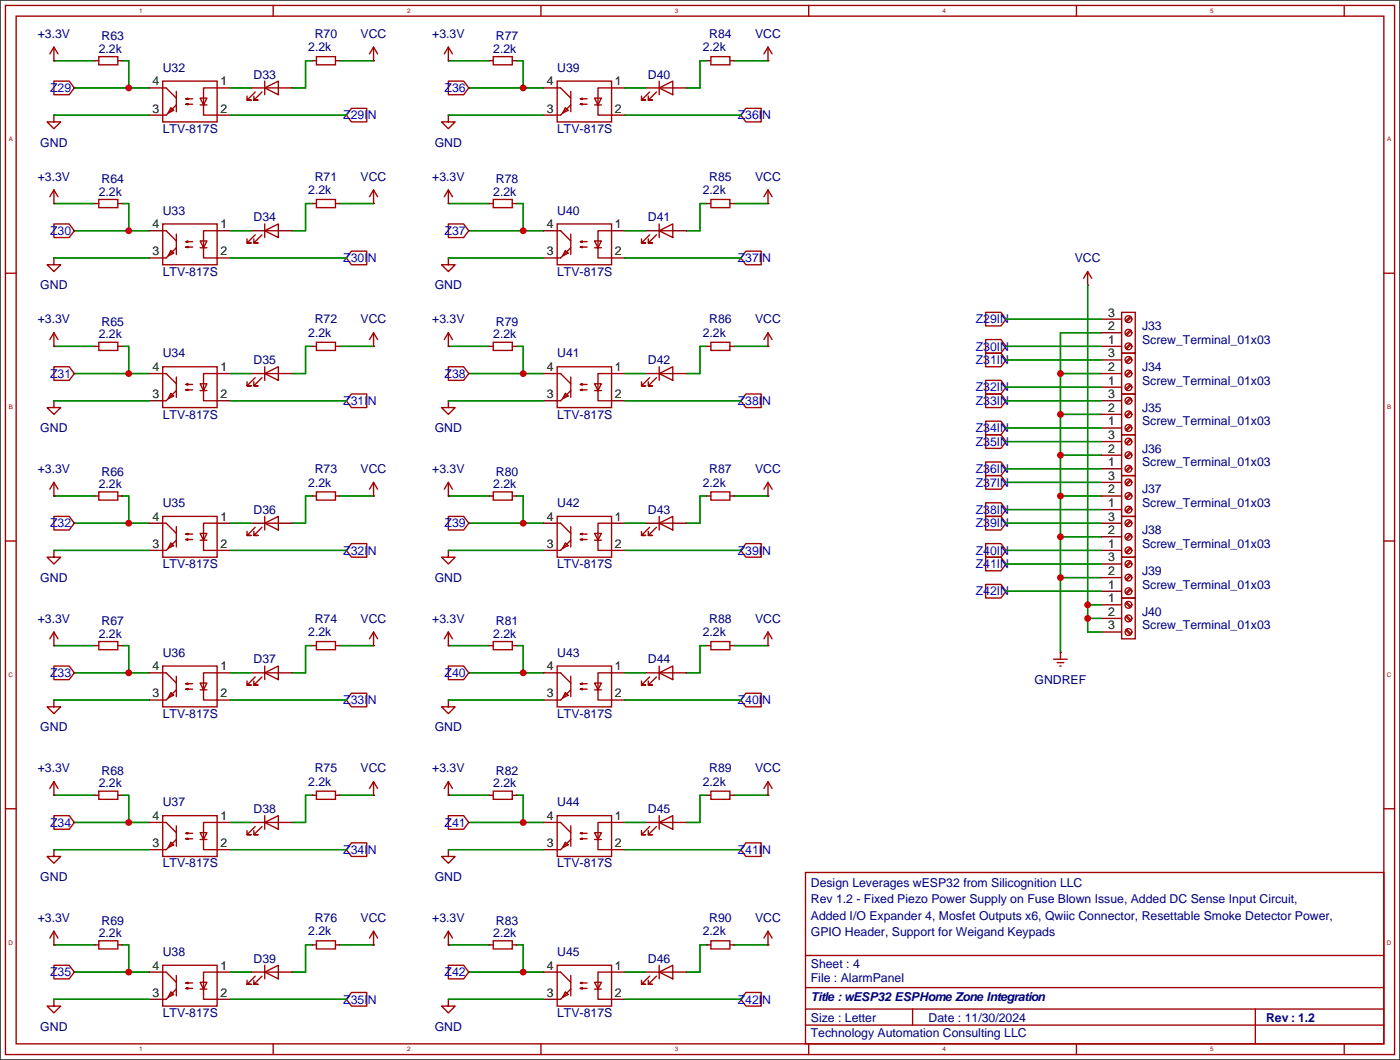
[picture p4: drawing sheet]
<svg xmlns="http://www.w3.org/2000/svg" width="261mm" height="198mm" viewBox="0 0 261 198" stroke-linecap="round" stroke-linejoin="round" font-family="sans-serif">
<path d="M0 0h261.4v197.9h-261.4z" fill="#fff" stroke="#000" stroke-width=".25"/>
<g fill="none" stroke="#a10000" stroke-width=".25">
<path d="M1 1h259.4v195.9h-259.4zM3 3h255.4v191.9h-255.4zM10.1 15.1h2.8l1 1.3-1 1.3h-2.8zM10.1 8.8v2.5M10.1 8.8l-.8 1.3M10.1 8.8l.7 1.3M18.4 10.6h3.6v1.5h-3.6zM30.4 15.1h10.1v7.7h-10.1zM30.4 16.4h.6l1.9 1.9M32.9 19.6l-1.9 1.9h-.6M32.9 17.1v3.8M34.7 19.5l.4-.2v.3l-.4-.1h1.3"/>
<path d="M34.7 18.4l.4-.1v.3l-.4-.2h1.3M37.4 18.3h1.2l-.6 1.3zM37.4 19.6h1.2M38 19.6v1.9h2.5M40.5 16.4h-2.5v3.3M47.7 17.2l-1.6 1.5h.8h-.8v-.8M48.9 17.2l-1.5 1.5h.8h-.8v-.8M49.4 16.4l2.6-1.3v2.6zM49.4 15.1v2.6M49.4 16.4h2.6M51 1v2M59.1 10.6h3.5v1.5h-3.5z"/>
<path d="M69.8 8.8v2.5M69.8 8.8l-.8 1.3M69.8 8.8l.7 1.3M83.7 15.1h2.9l.9 1.3-.9 1.3h-2.9zM83.7 8.8l-.7 1.3M83.7 8.8v2.5M83.7 8.8l.8 1.3M92.1 10.6h3.6v1.5h-3.6zM101 1v2M104 15.1h10.2v7.7h-10.2zM104 16.4h.7l1.9 1.9M106.6 19.6l-1.9 1.9h-.7"/>
<path d="M106.6 17.1v3.8M108.4 19.5l.3-.2v.3l-.3-.1h1.2M108.4 18.4l.3-.1v.3l-.3-.2h1.2M111 18.3h1.3l-.6 1.3zM111 19.6h1.3M111.7 19.6v1.9h2.5M114.2 16.4h-2.5v3.3M121.3 17.2l-1.5 1.5h.8h-.8v-.8M122.6 17.2l-1.5 1.5h.7h-.7v-.8M123.1 16.4l2.5-1.3v2.6zM123.1 16.4h2.5M123.1 15.1v2.6"/>
<path d="M132.7 10.6h3.6v1.5h-3.6zM143.4 8.8v2.5M143.4 8.8l-.7 1.3M143.4 8.8l.8 1.3M151 1v2M201 1v2M251 1v2M10.1 21.5v1.3h1.2l-1.2 1.2-1.3-1.2h1.3M10.1 35.5v2.5M10.1 35.5l-.8 1.2M10.1 35.5l.7 1.2M18.4 37.2h3.6v1.6h-3.6z"/>
<path d="M31.9 20.1l.5 .5-1 .5zM59.1 37.2h3.5v1.6h-3.5zM65.6 20.2h2.9v2.6h-2.9l-.9-1.3zM69.8 35.5v2.5M69.8 35.5l-.8 1.2M69.8 35.5l.7 1.2M83.7 21.5v1.3h1.3l-1.3 1.2-1.2-1.2h1.2M83.7 35.5v2.5M83.7 35.5l-.7 1.2M83.7 35.5l.8 1.2M92.1 37.2h3.6v1.6h-3.6zM105.6 20.1l.5 .5-1 .5z"/>
<path d="M132.7 37.2h3.6v1.6h-3.6zM139.3 20.2h2.8v2.6h-2.8l-1-1.3zM143.4 35.5v2.5M143.4 35.5l-.7 1.2M143.4 35.5l.8 1.2M1 51h2M10.1 41.8h2.8l1 1.3-1 1.3h-2.8zM10.1 48.2v1.2h1.2l-1.2 1.3-1.3-1.3h1.3M30.4 41.8h10.1v7.6h-10.1zM30.4 43.1h.6l1.9 1.9M31.9 46.8l.5 .5-1 .5zM32.9 43.7v3.8"/>
<path d="M32.9 46.3l-1.9 1.9h-.6M34.7 46.1l.4-.1v.3l-.4-.2h1.3M34.7 45.1l.4-.1v.2l-.4-.1h1.3M37.4 45h1.2l-.6 1.3zM37.4 46.3h1.2M38 46.3v1.9h2.5M40.5 43.1h-2.5v3.3M47.7 43.8l-1.6 1.6h.8h-.8v-.8M48.9 43.8l-1.5 1.6h.8h-.8v-.8M49.4 43.1l2.6-1.3v2.6zM49.4 41.8v2.6M49.4 43.1h2.6"/>
<path d="M65.6 46.9h2.9v2.5h-2.9l-.9-1.2zM83.7 41.8h2.9l.9 1.3-.9 1.3h-2.9zM83.7 48.2v1.2h1.3l-1.3 1.3-1.2-1.3h1.2M104 41.8h10.2v7.6h-10.2zM104 43.1h.7l1.9 1.9M105.6 46.8l.5 .5-1 .5zM106.6 46.3l-1.9 1.9h-.7M106.6 43.7v3.8M108.4 46.1l.3-.1v.3l-.3-.2h1.2M108.4 45.1l.3-.1v.2l-.3-.1h1.2M111 45h1.3l-.6 1.3zM111 46.3h1.3"/>
<path d="M111.7 46.3v1.9h2.5M114.2 43.1h-2.5v3.3M121.3 43.8l-1.5 1.6h.8h-.8v-.8M122.6 43.8l-1.5 1.6h.7h-.7v-.8M123.1 43.1l2.5-1.3v2.6zM123.1 43.1h2.5M123.1 41.8v2.6M139.3 46.9h2.8v2.5h-2.8l-1-1.2zM184.1 58.3h2.8l1 1.3-1 1.3h-2.8zM203.1 50.7l-.8 1.3M203.1 50.7v2.5M203.1 50.7l.8 1.3"/>
<path d="M209.5 58.3h2.5v7.6h-2.5zM211.1 59.1l-.9 .8M211.2 59.3l-.8 .8M258.4 51h2M10.1 68.5h2.8l1 1.3-1 1.2h-2.8zM10.1 74.8v1.3h1.2l-1.2 1.3-1.3-1.3h1.3M10.1 62.1l-.8 1.3M10.1 62.1v2.6M10.1 62.1l.7 1.3M18.4 63.9h3.6v1.5h-3.6zM30.4 68.5h10.1v7.6h-10.1zM30.4 69.8h.6l1.9 1.9"/>
<path d="M31.9 73.4l.5 .5-1 .6zM32.9 70.4v3.8M32.9 72.9l-1.9 1.9h-.6M34.7 72.8l.4-.1v.2l-.4-.1h1.3M34.7 71.8l.4-.1v.2l-.4-.1h1.3M37.4 71.7h1.2l-.6 1.2zM37.4 72.9h1.2M38 72.9v1.9h2.5M40.5 69.8h-2.5v3.3M47.7 70.5l-1.6 1.5h.8h-.8v-.7M48.9 70.5l-1.5 1.5h.8h-.8v-.7M49.4 69.8l2.6-1.3v2.5z"/>
<path d="M49.4 68.5v2.5M49.4 69.8h2.6M59.1 63.9h3.5v1.5h-3.5zM65.6 73.6h2.9v2.5h-2.9l-.9-1.3zM69.8 62.1v2.6M69.8 62.1l-.8 1.3M69.8 62.1l.7 1.3M83.7 68.5h2.9l.9 1.3-.9 1.2h-2.9zM83.7 74.8v1.3h1.3l-1.3 1.3-1.2-1.3h1.2M83.7 62.1v2.6M83.7 62.1l-.7 1.3M83.7 62.1l.8 1.3"/>
<path d="M92.1 63.9h3.6v1.5h-3.6zM104 68.5h10.2v7.6h-10.2zM104 69.8h.7l1.9 1.9M105.6 73.4l.5 .5-1 .6zM106.6 72.9l-1.9 1.9h-.7M106.6 70.4v3.8M108.4 72.8l.3-.1v.2l-.3-.1h1.2M108.4 71.8l.3-.1v.2l-.3-.1h1.2M111 71.7h1.3l-.6 1.2zM111 72.9h1.3M111.7 72.9v1.9h2.5M114.2 69.8h-2.5v3.3"/>
<path d="M121.3 70.5l-1.5 1.5h.8h-.8v-.7M122.6 70.5l-1.5 1.5h.7h-.7v-.7M123.1 69.8l2.5-1.3v2.5zM123.1 69.8h2.5M123.1 68.5v2.5M132.7 63.9h3.6v1.5h-3.6zM139.3 73.6h2.8v2.5h-2.8l-1-1.3zM143.4 62.1v2.6M143.4 62.1l-.7 1.3M143.4 62.1l.8 1.3M184.1 73.6h2.8l1 1.2-1 1.3h-2.8zM184.1 65.9h2.8l1 1.3-1 1.3h-2.8z"/>
<path d="M184.1 78.6h2.8l1 1.3-1 1.3h-2.8zM184.1 71h2.8l1 1.3-1 1.3h-2.8zM184.1 63.4h2.8l1 1.3-1 1.2h-2.8zM209.5 65.9h2.5v7.7h-2.5zM209.5 73.6h2.5v7.6h-2.5zM211.1 61.6l-.9 .9M211.1 64.2l-.9 .8M211.1 66.7l-.9 .8M211.1 69.2l-.9 .9M211.1 71.8l-.9 .8M211.1 74.3l-.9 .9M211.1 76.9l-.9 .8"/>
<path d="M211.1 79.4l-.9 .8M211.2 61.8l-.8 .8M211.2 64.3l-.8 .9M211.2 66.9l-.8 .8M211.2 69.4l-.8 .9M211.2 72l-.8 .8M211.2 74.5l-.8 .8M211.2 77l-.8 .9M211.2 79.6l-.8 .8M10.1 96.4h2.8l1 1.3-1 1.3h-2.8zM10.1 90.1v2.5M10.1 90.1l-.8 1.2"/>
<path d="M10.1 90.1l.7 1.2M18.4 91.9h3.6v1.5h-3.6zM30.4 96.4h10.1v7.6h-10.1zM30.4 97.7h.6l1.9 1.9M32.9 98.3v3.8M34.7 99.7l.4-.1v.3l-.4-.2h1.3M37.4 99.6h1.2l-.6 1.3zM40.5 97.7h-2.5v3.3M47.7 98.5l-1.6 1.5h.8h-.8v-.8M48.9 98.5l-1.5 1.5h.8h-.8v-.8M49.4 97.7l2.6-1.3v2.6zM49.4 96.4v2.6"/>
<path d="M49.4 97.7h2.6M59.1 91.9h3.5v1.5h-3.5zM69.8 90.1v2.5M69.8 90.1l-.8 1.2M69.8 90.1l.7 1.2M83.7 96.4h2.9l.9 1.3-.9 1.3h-2.9zM83.7 90.1v2.5M83.7 90.1l-.7 1.2M83.7 90.1l.8 1.2M92.1 91.9h3.6v1.5h-3.6zM104 96.4h10.2v7.6h-10.2zM104 97.7h.7l1.9 1.9"/>
<path d="M106.6 98.3v3.8M108.4 99.7l.3-.1v.3l-.3-.2h1.2M111 99.6h1.3l-.6 1.3zM114.2 97.7h-2.5v3.3M121.3 98.5l-1.5 1.5h.8h-.8v-.8M122.6 98.5l-1.5 1.5h.7h-.7v-.8M123.1 97.7l2.5-1.3v2.6zM123.1 97.7h2.5M123.1 96.4v2.6M132.7 91.9h3.6v1.5h-3.6zM143.4 90.1v2.5M143.4 90.1l-.7 1.2"/>
<path d="M143.4 90.1l.8 1.2M184.1 86.3h2.8l1 1.2-1 1.3h-2.8zM184.1 88.8h2.8l1 1.3-1 1.2h-2.8zM184.1 93.9h2.8l1 1.3-1 1.2h-2.8zM184.1 81.2h2.8l1 1.3-1 1.2h-2.8zM184.1 96.4h2.8l1 1.3-1 1.3h-2.8zM209.5 81.2h2.5v7.6h-2.5zM209.5 88.8h2.5v7.6h-2.5zM209.5 96.4h2.5v7.6h-2.5zM211.1 81.9l-.9 .9M211.1 84.5l-.9 .8M211.1 87l-.9 .9"/>
<path d="M211.1 89.6l-.9 .8M211.1 92.1l-.9 .8M211.1 94.6l-.9 .9M211.1 97.2l-.9 .8M211.1 99.7l-.9 .9M211.2 82.1l-.8 .9M211.2 84.7l-.8 .8M211.2 87.2l-.8 .8M211.2 89.7l-.8 .9M211.2 92.3l-.8 .8M211.2 94.8l-.8 .9M211.2 97.4l-.8 .8"/>
<path d="M211.2 99.9l-.8 .8M1 101h2M10.1 102.8v1.2h1.2l-1.2 1.3-1.3-1.3h1.3M10.1 118v2.6M10.1 118l-.8 1.3M10.1 118l.7 1.3M18.4 119.8h3.6v1.5h-3.6zM31.9 101.4l.5 .5-1 .5zM32.9 100.9l-1.9 1.9h-.6M34.7 100.7l.4-.1v.3l-.4-.2h1.3M37.4 100.9h1.2M38 100.9v1.9h2.5"/>
<path d="M59.1 119.8h3.5v1.5h-3.5zM65.6 101.5h2.9v2.5h-2.9l-.9-1.2zM69.8 118l-.8 1.3M69.8 118v2.6M69.8 118l.7 1.3M83.7 102.8v1.2h1.3l-1.3 1.3-1.2-1.3h1.2M83.7 118v2.6M83.7 118l-.7 1.3M83.7 118l.8 1.3M92.1 119.8h3.6v1.5h-3.6zM105.6 101.4l.5 .5-1 .5zM106.6 100.9l-1.9 1.9h-.7"/>
<path d="M108.4 100.7l.3-.1v.3l-.3-.2h1.2M111 100.9h1.3M111.7 100.9v1.9h2.5M132.7 119.8h3.6v1.5h-3.6zM139.3 101.5h2.8v2.5h-2.8l-1-1.2zM143.4 118v2.6M143.4 118l-.7 1.3M143.4 118l.8 1.3M184.1 101.5h2.8l1 1.3-1 1.2h-2.8zM184.1 104h2.8l1 1.3-1 1.3h-2.8zM184.1 109.1h2.8l1 1.3-1 1.3h-2.8zM209.5 104h2.5v7.7h-2.5z"/>
<path d="M209.5 111.7h2.5v7.6h-2.5zM210.2 117.7l.9 .8M210.2 115.1l.9 .9M210.2 112.6l.9 .8M210.4 117.5l.8 .8M210.4 115l.8 .8M210.4 112.4l.8 .9M211.1 102.3l-.9 .8M211.1 104.8l-.9 .8M211.1 107.3l-.9 .9M211.1 109.9l-.9 .8M211.2 102.4l-.8 .9"/>
<path d="M211.2 105l-.8 .8M211.2 107.5l-.8 .9M211.2 110.1l-.8 .8M258.4 101h2M10.1 124.4h2.8l1 1.2-1 1.3h-2.8zM10.1 130.7v1.3h1.2l-1.2 1.3-1.3-1.3h1.3M30.4 124.4h10.1v7.6h-10.1zM30.4 125.6h.6l1.9 1.9M31.9 129.3l.5 .5-1 .5zM32.9 126.3v3.8M32.9 128.8l-1.9 1.9h-.6M34.7 128.7l.4-.1v.2l-.4-.1h1.3"/>
<path d="M34.7 127.7l.4-.2v.3l-.4-.1h1.3M37.4 127.5h1.2l-.6 1.3zM37.4 128.8h1.2M38 128.8v1.9h2.5M40.5 125.6h-2.5v3.3M47.7 126.4l-1.6 1.5h.8h-.8v-.7M48.9 126.4l-1.5 1.5h.8h-.8v-.7M49.4 125.6l2.6-1.2v2.5zM49.4 124.4v2.5M49.4 125.6h2.6M65.6 129.4h2.9v2.6h-2.9l-.9-1.3zM83.7 124.4h2.9l.9 1.2-.9 1.3h-2.9z"/>
<path d="M83.7 130.7v1.3h1.3l-1.3 1.3-1.2-1.3h1.2M104 124.4h10.2v7.6h-10.2zM104 125.6h.7l1.9 1.9M105.6 129.3l.5 .5-1 .5zM106.6 128.8l-1.9 1.9h-.7M106.6 126.3v3.8M108.4 128.7l.3-.1v.2l-.3-.1h1.2M108.4 127.7l.3-.2v.3l-.3-.1h1.2M111 127.5h1.3l-.6 1.3zM111 128.8h1.3M111.7 128.8v1.9h2.5M114.2 125.6h-2.5v3.3"/>
<path d="M121.3 126.4l-1.5 1.5h.8h-.8v-.7M122.6 126.4l-1.5 1.5h.7h-.7v-.7M123.1 125.6l2.5-1.2v2.5zM123.1 125.6h2.5M123.1 124.4v2.5M139.3 129.4h2.8v2.6h-2.8l-1-1.3zM196.8 123.1h2.5M197.4 123.7h1.3M197.9 124.4h.3M198 121.8v1.3M1 151h2M10.1 152.3h2.8l1 1.3-1 1.2h-2.8z"/>
<path d="M10.1 158.7v1.2h1.2l-1.2 1.3-1.3-1.3h1.3M10.1 146v2.5M10.1 146l-.8 1.2M10.1 146l.7 1.2M18.4 147.7h3.6v1.6h-3.6zM30.4 152.3h10.1v7.6h-10.1zM30.4 153.6h.6l1.9 1.9M31.9 157.3l.5 .5-1 .5zM32.9 154.2v3.8M32.9 156.8l-1.9 1.9h-.6M34.7 156.6l.4-.1v.3l-.4-.2h1.3M34.7 155.6l.4-.1v.2l-.4-.1h1.3"/>
<path d="M37.4 155.5h1.2l-.6 1.3zM37.4 156.8h1.2M38 156.8v1.9h2.5M40.5 153.6h-2.5v3.3M47.7 154.3l-1.6 1.6h.8h-.8v-.8M48.9 154.3l-1.5 1.6h.8h-.8v-.8M49.4 153.6l2.6-1.3v2.5zM49.4 152.3v2.5M49.4 153.6h2.6M59.1 147.7h3.5v1.6h-3.5zM65.6 157.4h2.9v2.5h-2.9l-.9-1.2zM69.8 146v2.5"/>
<path d="M69.8 146l-.8 1.2M69.8 146l.7 1.2M83.7 152.3h2.9l.9 1.3-.9 1.2h-2.9zM83.7 158.7v1.2h1.3l-1.3 1.3-1.2-1.3h1.2M83.7 146v2.5M83.7 146l-.7 1.2M83.7 146l.8 1.2M92.1 147.7h3.6v1.6h-3.6zM104 152.3h10.2v7.6h-10.2zM104 153.6h.7l1.9 1.9M105.6 157.3l.5 .5-1 .5zM106.6 156.8l-1.9 1.9h-.7"/>
<path d="M106.6 154.2v3.8M108.4 156.6l.3-.1v.3l-.3-.2h1.2M108.4 155.6l.3-.1v.2l-.3-.1h1.2M111 155.5h1.3l-.6 1.3zM111 156.8h1.3M111.7 156.8v1.9h2.5M114.2 153.6h-2.5v3.3M121.3 154.3l-1.5 1.6h.8h-.8v-.8M122.6 154.3l-1.5 1.6h.7h-.7v-.8M123.1 153.6l2.5-1.3v2.5zM123.1 153.6h2.5M123.1 152.3v2.5"/>
<path d="M132.7 147.7h3.6v1.6h-3.6zM139.3 157.4h2.8v2.5h-2.8l-1-1.2zM143.4 146l-.7 1.2M143.4 146v2.5M143.4 146l.8 1.2M258.4 151h2M10.1 173.9v2.5M10.1 173.9l-.8 1.3M10.1 173.9l.7 1.3M18.4 175.7h3.6v1.5h-3.6zM59.1 175.7h3.5v1.5h-3.5zM69.8 173.9v2.5"/>
<path d="M69.8 173.9l-.8 1.3M69.8 173.9l.7 1.3M83.7 173.9v2.5M83.7 173.9l-.7 1.3M83.7 173.9l.8 1.3M92.1 175.7h3.6v1.5h-3.6zM132.7 175.7h3.6v1.5h-3.6zM143.4 173.9v2.5M143.4 173.9l-.7 1.3M143.4 173.9l.8 1.3M150.4 178.4h108M150.4 162.9h108v32h-108z"/>
<path d="M10.1 180.2h2.8l1 1.3-1 1.3h-2.8zM10.1 186.6v1.3h1.2l-1.2 1.2-1.3-1.2h1.3M30.4 180.2h10.1v7.7h-10.1zM30.4 181.5h.6l1.9 1.9M31.9 185.2l.5 .5-1 .5zM32.9 182.2v3.8M32.9 184.7l-1.9 1.9h-.6M34.7 184.6l.4-.2v.3l-.4-.1h1.3M34.7 183.5l.4-.1v.3l-.4-.2h1.3M37.4 183.4h1.2l-.6 1.3zM37.4 184.7h1.2M38 184.7v1.9h2.5"/>
<path d="M40.5 181.5h-2.5v3.3M47.7 182.3l-1.6 1.5h.8h-.8v-.8M48.9 182.3l-1.5 1.5h.8h-.8v-.8M49.4 181.5l2.6-1.3v2.6zM49.4 180.2v2.6M49.4 181.5h2.6M51 194.9v2M65.6 185.3h2.9v2.6h-2.9l-.9-1.3zM83.7 180.2h2.9l.9 1.3-.9 1.3h-2.9zM83.7 186.6v1.3h1.3l-1.3 1.2-1.2-1.2h1.2M101 194.9v2M104 180.2h10.2v7.7h-10.2z"/>
<path d="M104 181.5h.7l1.9 1.9M105.6 185.2l.5 .5-1 .5zM106.6 184.7l-1.9 1.9h-.7M106.6 182.2v3.8M108.4 184.6l.3-.2v.3l-.3-.1h1.2M108.4 183.5l.3-.1v.3l-.3-.2h1.2M111 183.4h1.3l-.6 1.3zM111 184.7h1.3M111.7 184.7v1.9h2.5M114.2 181.5h-2.5v3.3M121.3 182.3l-1.5 1.5h.8h-.8v-.8M122.6 182.3l-1.5 1.5h.7h-.7v-.8"/>
<path d="M123.1 181.5l2.5-1.3v2.6zM123.1 181.5h2.5M123.1 180.2v2.6M139.3 185.3h2.8v2.6h-2.8l-1-1.3zM150.4 191.4h108M150.4 188.4h108M150.4 184.4h108M151 194.9v2M170.4 188.4v3M201 194.9v2M234.4 188.4v6.5M251 194.9v2"/>
<circle cx="210.7" cy="59.6" r=".63"/>
<circle cx="210.7" cy="64.7" r=".63"/>
<circle cx="210.7" cy="77.4" r=".63"/>
<circle cx="210.7" cy="69.8" r=".63"/>
<circle cx="210.7" cy="62.1" r=".63"/>
<circle cx="210.7" cy="74.8" r=".63"/>
<circle cx="210.7" cy="72.3" r=".63"/>
<circle cx="210.7" cy="79.9" r=".63"/>
<circle cx="210.7" cy="67.2" r=".63"/>
<circle cx="210.7" cy="90.1" r=".63"/>
<circle cx="210.7" cy="82.5" r=".63"/>
<circle cx="210.7" cy="87.5" r=".63"/>
<circle cx="210.7" cy="95.2" r=".63"/>
<circle cx="210.7" cy="85" r=".63"/>
<circle cx="210.7" cy="97.7" r=".63"/>
<circle cx="210.7" cy="92.6" r=".63"/>
<circle cx="210.7" cy="102.8" r=".63"/>
<circle cx="210.7" cy="118" r=".63"/>
<circle cx="210.7" cy="100.2" r=".63"/>
<circle cx="210.7" cy="107.9" r=".63"/>
<circle cx="210.7" cy="115.5" r=".63"/>
<circle cx="210.7" cy="110.4" r=".63"/>
<circle cx="210.7" cy="112.9" r=".63"/>
<circle cx="210.7" cy="105.3" r=".63"/>
</g>
<g fill="none" stroke="#008700" stroke-width=".25">
<path d="M10.1 11.3h7.6M13.9 16.4h13.9M22.8 11.3h1.2v5.1M43.1 16.4h3.8M58.3 11.3h-1.2v5.1h-2.6M63.4 11.3h6.4M83.7 11.3h7.6M87.5 16.4h14M96.4 11.3h1.3v5.1M116.7 16.4h3.9M132 11.3h-1.3v5.1h-2.5M137.1 11.3h6.3"/>
<path d="M10.1 38h7.6M10.1 21.5h17.7M22.8 38h1.2v5.1M43.1 21.5h21.6M58.3 38h-1.2v5.1h-2.6M63.4 38h6.4M83.7 38h7.6M83.7 21.5h17.8M96.4 38h1.3v5.1M116.7 21.5h21.6M132 38h-1.3v5.1h-2.5M137.1 38h6.3"/>
<path d="M10.1 48.2h17.7M13.9 43.1h13.9M43.1 43.1h3.8M43.1 48.2h21.6M83.7 48.2h17.8M87.5 43.1h14M116.7 43.1h3.9M116.7 48.2h21.6M187.9 59.6h17.7M203.1 53.2v64.8h2.5M10.1 64.7h7.6M10.1 74.8h17.7"/>
<path d="M13.9 69.8h13.9M22.8 64.7h1.2v5.1M43.1 69.8h3.8M43.1 74.8h21.6M58.3 64.7h-1.2v5.1h-2.6M63.4 64.7h6.4M83.7 64.7h7.6M83.7 74.8h17.8M87.5 69.8h14M96.4 64.7h1.3v5.1M116.7 69.8h3.9M116.7 74.8h21.6"/>
<path d="M132 64.7h-1.3v5.1h-2.5M137.1 64.7h6.3M187.9 64.7h17.7M187.9 67.2h17.7M187.9 72.3h17.7M187.9 74.8h17.7M187.9 79.9h17.7M198 69.8h7.6M198 77.4h7.6M205.6 62.1h-7.6v59.7M10.1 92.6h7.6M13.9 97.7h13.9"/>
<path d="M22.8 92.6h1.2v5.1M43.1 97.7h3.8M58.3 92.6h-1.2v5.1h-2.6M63.4 92.6h6.4M83.7 92.6h7.6M87.5 97.7h14M96.4 92.6h1.3v5.1M116.7 97.7h3.9M132 92.6h-1.3v5.1h-2.5M137.1 92.6h6.3M187.9 97.7h17.7M187.9 82.5h17.7"/>
<path d="M187.9 87.5h17.7M187.9 90.1h17.7M187.9 95.2h17.7M198 85h7.6M198 92.6h7.6M10.1 102.8h17.7M43.1 102.8h21.6M83.7 102.8h17.8M116.7 102.8h21.6M187.9 102.8h17.7M187.9 105.3h17.7M187.9 110.4h17.7"/>
<path d="M198 100.2h7.6M198 107.9h7.6M203.1 115.5h2.5M203.1 112.9h2.5M10.1 120.6h7.6M10.1 130.7h17.7M13.9 125.6h13.9M22.8 120.6h1.2v5M43.1 125.6h3.8M43.1 130.7h21.6M58.3 120.6h-1.2v5h-2.6M63.4 120.6h6.4"/>
<path d="M83.7 120.6h7.6M83.7 130.7h17.8M87.5 125.6h14M96.4 120.6h1.3v5M116.7 125.6h3.9M116.7 130.7h21.6M132 120.6h-1.3v5h-2.5M137.1 120.6h6.3M10.1 148.5h7.6M10.1 158.7h17.7M13.9 153.6h13.9M22.8 148.5h1.2v5.1"/>
<path d="M43.1 153.6h3.8M43.1 158.7h21.6M58.3 148.5h-1.2v5.1h-2.6M63.4 148.5h6.4M83.7 148.5h7.6M83.7 158.7h17.8M87.5 153.6h14M96.4 148.5h1.3v5.1M116.7 153.6h3.9M116.7 158.7h21.6M132 148.5h-1.3v5.1h-2.5M137.1 148.5h6.3"/>
<path d="M10.1 176.4h7.6M22.8 176.4h1.2v5.1M58.3 176.4h-1.2v5.1h-2.6M63.4 176.4h6.4M83.7 176.4h7.6M96.4 176.4h1.3v5.1M132 176.4h-1.3v5.1h-2.5M137.1 176.4h6.3M10.1 186.6h17.7M13.9 181.5h13.9M43.1 181.5h3.8M43.1 186.6h21.6"/>
<path d="M83.7 186.6h17.8M87.5 181.5h14M116.7 181.5h3.9M116.7 186.6h21.6"/>
</g>
<g fill="none" stroke="#870000" stroke-width=".25">
<path d="M10.1 11.3h.1M13.9 16.4h.1M17.7 11.3h.7M22 11.3h.8M27.8 16.4h2.6M40.5 16.4h2.6M46.9 16.4h2.5M52 16.4h2.5M58.3 11.3h.8M62.6 11.3h.8M69.8 11.3h.1M83.7 11.3h.1"/>
<path d="M87.5 16.4h.1M91.3 11.3h.8M95.7 11.3h.7M101.5 16.4h2.5M114.2 16.4h2.5M120.6 16.4h2.5M125.6 16.4h2.6M132 11.3h.7M136.3 11.3h.8M143.4 11.3h.1M10.1 38h.1M10.1 21.5h.1"/>
<path d="M17.7 38h.7M22 38h.8M27.8 21.5h2.6M40.5 21.5h2.6M58.3 38h.8M62.6 38h.8M64.7 21.5h.1M69.8 38h.1M83.7 21.5h.1M83.7 38h.1M91.3 38h.8M95.7 38h.7"/>
<path d="M101.5 21.5h2.5M114.2 21.5h2.5M132 38h.7M136.3 38h.8M138.3 21.5h.1M143.4 38h.1M10.1 48.2h.1M13.9 43.1h.1M27.8 43.1h2.6M27.8 48.2h2.6M40.5 43.1h2.6M40.5 48.2h2.6"/>
<path d="M46.9 43.1h2.5M52 43.1h2.5M64.7 48.2h.1M83.7 48.2h.1M87.5 43.1h.1M101.5 43.1h2.5M101.5 48.2h2.5M114.2 43.1h2.5M114.2 48.2h2.5M120.6 43.1h2.5M125.6 43.1h2.6M138.3 48.2h.1"/>
<path d="M187.9 59.6h.1M203.1 53.2h.1M205.6 59.6h3.9M10.1 64.7h.1M10.1 74.8h.1M13.9 69.8h.1M17.7 64.7h.7M22 64.7h.8M27.8 69.8h2.6M27.8 74.8h2.6M40.5 69.8h2.6M40.5 74.8h2.6"/>
<path d="M46.9 69.8h2.5M52 69.8h2.5M58.3 64.7h.8M62.6 64.7h.8M64.7 74.8h.1M69.8 64.7h.1M83.7 64.7h.1M83.7 74.8h.1M87.5 69.8h.1M91.3 64.7h.8M95.7 64.7h.7M101.5 69.8h2.5"/>
<path d="M101.5 74.8h2.5M114.2 69.8h2.5M114.2 74.8h2.5M120.6 69.8h2.5M125.6 69.8h2.6M132 64.7h.7M136.3 64.7h.8M138.3 74.8h.1M143.4 64.7h.1M187.9 64.7h.1M187.9 67.2h.1M187.9 72.3h.1"/>
<path d="M187.9 74.8h.1M187.9 79.9h.1M205.6 69.8h3.9M205.6 64.7h3.9M205.6 62.1h3.9M205.6 72.3h3.9M205.6 67.2h3.9M205.6 79.9h3.9M205.6 77.4h3.9M205.6 74.8h3.9M10.1 92.6h.1M13.9 97.7h.1"/>
<path d="M17.7 92.6h.7M22 92.6h.8M27.8 97.7h2.6M40.5 97.7h2.6M46.9 97.7h2.5M52 97.7h2.5M58.3 92.6h.8M62.6 92.6h.8M69.8 92.6h.1M83.7 92.6h.1M87.5 97.7h.1M91.3 92.6h.8"/>
<path d="M95.7 92.6h.7M101.5 97.7h2.5M114.2 97.7h2.5M120.6 97.7h2.5M125.6 97.7h2.6M132 92.6h.7M136.3 92.6h.8M143.4 92.6h.1M187.9 82.5h.1M187.9 87.5h.1M187.9 90.1h.1M187.9 95.2h.1"/>
<path d="M187.9 97.7h.1M205.6 97.7h3.9M205.6 87.5h3.9M205.6 85h3.9M205.6 82.5h3.9M205.6 95.2h3.9M205.6 92.6h3.9M205.6 90.1h3.9M10.1 102.8h.1M27.8 102.8h2.6M40.5 102.8h2.6M64.7 102.8h.1"/>
<path d="M83.7 102.8h.1M101.5 102.8h2.5M114.2 102.8h2.5M138.3 102.8h.1M187.9 102.8h.1M187.9 105.3h.1M187.9 110.4h.1M205.6 102.8h3.9M205.6 100.2h3.9M205.6 110.4h3.9M205.6 107.9h3.9M205.6 105.3h3.9"/>
<path d="M205.6 112.9h3.9M205.6 115.5h3.9M205.6 118h3.9M10.1 120.6h.1M10.1 130.7h.1M13.9 125.6h.1M17.7 120.6h.7M22 120.6h.8M27.8 125.6h2.6M27.8 130.7h2.6M40.5 125.6h2.6M40.5 130.7h2.6"/>
<path d="M46.9 125.6h2.5M52 125.6h2.5M58.3 120.6h.8M62.6 120.6h.8M64.7 130.7h.1M69.8 120.6h.1M83.7 130.7h.1M83.7 120.6h.1M87.5 125.6h.1M91.3 120.6h.8M95.7 120.6h.7M101.5 125.6h2.5"/>
<path d="M101.5 130.7h2.5M114.2 125.6h2.5M114.2 130.7h2.5M120.6 125.6h2.5M125.6 125.6h2.6M132 120.6h.7M136.3 120.6h.8M138.3 130.7h.1M143.4 120.6h.1M198 121.8h.1M10.1 148.5h.1M10.1 158.7h.1"/>
<path d="M13.9 153.6h.1M17.7 148.5h.7M22 148.5h.8M27.8 153.6h2.6M27.8 158.7h2.6M40.5 153.6h2.6M40.5 158.7h2.6M46.9 153.6h2.5M52 153.6h2.5M58.3 148.5h.8M62.6 148.5h.8M64.7 158.7h.1"/>
<path d="M69.8 148.5h.1M83.7 158.7h.1M83.7 148.5h.1M87.5 153.6h.1M91.3 148.5h.8M95.7 148.5h.7M101.5 153.6h2.5M101.5 158.7h2.5M114.2 153.6h2.5M114.2 158.7h2.5M120.6 153.6h2.5M125.6 153.6h2.6"/>
<path d="M132 148.5h.7M136.3 148.5h.8M138.3 158.7h.1M143.4 148.5h.1M10.1 176.4h.1M17.7 176.4h.7M22 176.4h.8M58.3 176.4h.8M62.6 176.4h.8M69.8 176.4h.1M83.7 176.4h.1M91.3 176.4h.8"/>
<path d="M95.7 176.4h.7M132 176.4h.7M136.3 176.4h.8M143.4 176.4h.1M10.1 186.6h.1M13.9 181.5h.1M27.8 181.5h2.6M27.8 186.6h2.6M40.5 181.5h2.6M40.5 186.6h2.6M46.9 181.5h2.5M52 181.5h2.5"/>
<path d="M64.7 186.6h.1M83.7 186.6h.1M87.5 181.5h.1M101.5 181.5h2.5M101.5 186.6h2.5M114.2 181.5h2.5M114.2 186.6h2.5M120.6 181.5h2.5M125.6 181.5h2.6M138.3 186.6h.1"/>
</g>
<g fill="#c00">
<circle cx="24" cy="153.6" r=".63"/>
<circle cx="24" cy="43.1" r=".63"/>
<circle cx="24" cy="125.6" r=".63"/>
<circle cx="24" cy="181.5" r=".63"/>
<circle cx="198" cy="107.9" r=".63"/>
<circle cx="198" cy="92.6" r=".63"/>
<circle cx="198" cy="100.2" r=".63"/>
<circle cx="198" cy="85" r=".63"/>
<circle cx="198" cy="77.4" r=".63"/>
<circle cx="198" cy="69.8" r=".63"/>
<circle cx="97.7" cy="69.8" r=".63"/>
<circle cx="24" cy="69.8" r=".63"/>
<circle cx="24" cy="97.7" r=".63"/>
<circle cx="97.7" cy="153.6" r=".63"/>
<circle cx="97.7" cy="97.7" r=".63"/>
<circle cx="97.7" cy="125.6" r=".63"/>
<circle cx="97.7" cy="181.5" r=".63"/>
<circle cx="97.7" cy="16.4" r=".63"/>
<circle cx="24" cy="16.4" r=".63"/>
<circle cx="97.7" cy="43.1" r=".63"/>
<circle cx="203.1" cy="112.9" r=".63"/>
<circle cx="203.1" cy="115.5" r=".63"/>
</g>
<g font-size="2.3" fill="#000080">
<text x="7" y="7">+3.3V</text>
<text x="18.4" y="9.8">2.2k</text>
<text x="19" y="7.6">R63</text>
<text x="57.6" y="9.6">2.2k</text>
<text x="58.8" y="7">R70</text>
<text x="67.3" y="7">VCC</text>
<text x="80.7" y="7">+3.3V</text>
<text x="92.1" y="9.8">2.2k</text>
<text x="92.6" y="7.6">R77</text>
<text x="131.2" y="9.6">2.2k</text>
<text x="132.4" y="7">R84</text>
<text x="141" y="7">VCC</text>
<text x="30.4" y="13.4">U32</text>
<text x="47.3" y="14.7">D33</text>
<text x="104" y="13.4">U39</text>
<text x="121" y="14.7">D40</text>
<text x="7.5" y="27.4">GND</text>
<text x="30.4" y="24.8">LTV-817S</text>
<text x="81.2" y="27.4">GND</text>
<text x="104" y="24.8">LTV-817S</text>
<text x="7" y="33.7">+3.3V</text>
<text x="19" y="34.2">R64</text>
<text x="58.8" y="33.7">R71</text>
<text x="67.3" y="33.7">VCC</text>
<text x="80.7" y="33.7">+3.3V</text>
<text x="92.6" y="34.2">R78</text>
<text x="132.4" y="33.7">R85</text>
<text x="141" y="33.7">VCC</text>
<text x="18.4" y="36.5">2.2k</text>
<text x="30.4" y="40.1">U33</text>
<text x="47.3" y="41.3">D34</text>
<text x="57.6" y="36.3">2.2k</text>
<text x="92.1" y="36.5">2.2k</text>
<text x="104" y="40.1">U40</text>
<text x="121" y="41.3">D41</text>
<text x="131.2" y="36.3">2.2k</text>
<text x="30.4" y="51.5">LTV-817S</text>
<text x="104" y="51.5">LTV-817S</text>
<text x="200.7" y="49">VCC</text>
<text x="7.5" y="54">GND</text>
<text x="81.2" y="54">GND</text>
<text x="7" y="60.4">+3.3V</text>
<text x="18.4" y="63.2">2.2k</text>
<text x="19" y="60.9">R65</text>
<text x="57.6" y="62.9">2.2k</text>
<text x="58.8" y="60.4">R72</text>
<text x="67.3" y="60.4">VCC</text>
<text x="80.7" y="60.4">+3.3V</text>
<text x="92.1" y="63.2">2.2k</text>
<text x="92.6" y="60.9">R79</text>
<text x="131.2" y="62.9">2.2k</text>
<text x="132.4" y="60.4">R86</text>
<text x="141" y="60.4">VCC</text>
<text x="213.3" y="61.7">J33</text>
<text x="213.3" y="64.2">Screw_Terminal_01x03</text>
<text x="30.4" y="66.7">U34</text>
<text x="47.3" y="68">D35</text>
<text x="104" y="66.7">U41</text>
<text x="121" y="68">D42</text>
<text x="213.3" y="69.3">J34</text>
<text x="213.3" y="71.8">Screw_Terminal_01x03</text>
<text x="213.3" y="76.9">J35</text>
<text x="7.5" y="80.7">GND</text>
<text x="30.4" y="78.2">LTV-817S</text>
<text x="81.2" y="80.7">GND</text>
<text x="104" y="78.2">LTV-817S</text>
<text x="213.3" y="79.4">Screw_Terminal_01x03</text>
<text x="7" y="88.3">+3.3V</text>
<text x="19" y="88.8">R66</text>
<text x="58.8" y="88.3">R73</text>
<text x="67.3" y="88.3">VCC</text>
<text x="80.7" y="88.3">+3.3V</text>
<text x="92.6" y="88.8">R80</text>
<text x="132.4" y="88.3">R87</text>
<text x="141" y="88.3">VCC</text>
<text x="213.3" y="84.5">J36</text>
<text x="213.3" y="87.1">Screw_Terminal_01x03</text>
<text x="18.4" y="91.1">2.2k</text>
<text x="30.4" y="94.7">U35</text>
<text x="47.3" y="95.9">D36</text>
<text x="57.6" y="90.9">2.2k</text>
<text x="92.1" y="91.1">2.2k</text>
<text x="104" y="94.7">U42</text>
<text x="121" y="95.9">D43</text>
<text x="131.2" y="90.9">2.2k</text>
<text x="213.3" y="92.1">J37</text>
<text x="213.3" y="94.7">Screw_Terminal_01x03</text>
<text x="213.3" y="99.8">J38</text>
<text x="30.4" y="106.1">LTV-817S</text>
<text x="104" y="106.1">LTV-817S</text>
<text x="213.3" y="102.3">Screw_Terminal_01x03</text>
<text x="213.3" y="107.4">J39</text>
<text x="7.5" y="108.6">GND</text>
<text x="81.2" y="108.6">GND</text>
<text x="213.3" y="109.9">Screw_Terminal_01x03</text>
<text x="7" y="116.3">+3.3V</text>
<text x="18.4" y="119.1">2.2k</text>
<text x="19" y="116.8">R67</text>
<text x="57.6" y="118.8">2.2k</text>
<text x="58.8" y="116.3">R74</text>
<text x="67.3" y="116.3">VCC</text>
<text x="80.7" y="116.3">+3.3V</text>
<text x="92.1" y="119.1">2.2k</text>
<text x="92.6" y="116.8">R81</text>
<text x="131.2" y="118.8">2.2k</text>
<text x="132.4" y="116.3">R88</text>
<text x="141" y="116.3">VCC</text>
<text x="213.3" y="115">J40</text>
<text x="213.3" y="117.5">Screw_Terminal_01x03</text>
<text x="30.4" y="122.6">U36</text>
<text x="47.3" y="123.9">D37</text>
<text x="104" y="122.6">U43</text>
<text x="121" y="123.9">D44</text>
<text x="193.2" y="127.7">GNDREF</text>
<text x="7.5" y="136.6">GND</text>
<text x="30.4" y="134">LTV-817S</text>
<text x="81.2" y="136.6">GND</text>
<text x="104" y="134">LTV-817S</text>
<text x="7" y="144.2">+3.3V</text>
<text x="18.4" y="147">2.2k</text>
<text x="19" y="144.7">R68</text>
<text x="57.6" y="146.7">2.2k</text>
<text x="58.8" y="144.2">R75</text>
<text x="67.3" y="144.2">VCC</text>
<text x="80.7" y="144.2">+3.3V</text>
<text x="92.1" y="147">2.2k</text>
<text x="92.6" y="144.7">R82</text>
<text x="131.2" y="146.7">2.2k</text>
<text x="132.4" y="144.2">R89</text>
<text x="141" y="144.2">VCC</text>
<text x="30.4" y="150.6">U37</text>
<text x="47.3" y="151.8">D38</text>
<text x="104" y="150.6">U44</text>
<text x="121" y="151.8">D45</text>
<text x="30.4" y="162">LTV-817S</text>
<text x="104" y="162">LTV-817S</text>
<text x="7.5" y="164.5">GND</text>
<text x="81.2" y="164.5">GND</text>
<text x="151.4" y="165.7">Design Leverages wESP32 from Silicognition LLC</text>
<text x="7" y="172.1">+3.3V</text>
<text x="19" y="172.7">R69</text>
<text x="58.8" y="172.1">R76</text>
<text x="67.3" y="172.1">VCC</text>
<text x="80.7" y="172.1">+3.3V</text>
<text x="92.6" y="172.7">R83</text>
<text x="132.4" y="172.1">R90</text>
<text x="141" y="172.1">VCC</text>
<text x="151.4" y="171.7">Added I/O Expander 4, Mosfet Outputs x6, Qwiic Connector, Resettable Smoke Detector Power,</text>
<text x="151.4" y="168.7">Rev 1.2 - Fixed Piezo Power Supply on Fuse Blown Issue, Added DC Sense Input Circuit,</text>
<text x="18.4" y="174.9">2.2k</text>
<text x="30.4" y="178.5">U38</text>
<text x="47.3" y="179.8">D39</text>
<text x="57.6" y="174.7">2.2k</text>
<text x="92.1" y="174.9">2.2k</text>
<text x="104" y="178.5">U45</text>
<text x="121" y="179.8">D46</text>
<text x="131.2" y="174.7">2.2k</text>
<text x="151.4" y="174.7">GPIO Header, Support for Weigand Keypads</text>
<text x="151.4" y="183.4">File : AlarmPanel</text>
<text x="151.4" y="180.7">Sheet : 4</text>
<text x="30.4" y="189.9">LTV-817S</text>
<text x="104" y="189.9">LTV-817S</text>
<text x="151.4" y="190.8">Size : Letter</text>
<text x="151.4" y="187">Title : wESP32 ESPHome Zone Integration</text>
<text x="173.4" y="190.8">Date : 11/30/2024</text>
<text x="236.4" y="190.8">Rev : 1.2</text>
<text x="7.5" y="192.5">GND</text>
<text x="81.2" y="192.5">GND</text>
<text x="151.4" y="193.6">Technology Automation Consulting LLC</text>
</g>
<g font-size="2.3" fill="#00f">
<text x="9.4" y="17.2">Z29</text>
<text x="83" y="17.2">Z36</text>
<text x="64.1" y="22.3">Z29IN</text>
<text x="137.8" y="22.3">Z36IN</text>
<text x="9.4" y="43.9">Z30</text>
<text x="83" y="43.9">Z37</text>
<text x="64.1" y="49">Z30IN</text>
<text x="137.8" y="49">Z37IN</text>
<text x="182.2" y="60.4">Z29IN</text>
<text x="182.2" y="65.5">Z30IN</text>
<text x="9.4" y="70.5">Z31</text>
<text x="83" y="70.5">Z38</text>
<text x="182.2" y="68">Z31IN</text>
<text x="64.1" y="75.6">Z31IN</text>
<text x="137.8" y="75.6">Z38IN</text>
<text x="182.2" y="75.6">Z33IN</text>
<text x="182.2" y="73.1">Z32IN</text>
<text x="182.2" y="80.7">Z34IN</text>
<text x="182.2" y="83.2">Z35IN</text>
<text x="182.2" y="88.3">Z36IN</text>
<text x="182.2" y="90.9">Z37IN</text>
<text x="182.2" y="95.9">Z38IN</text>
<text x="9.4" y="98.5">Z32</text>
<text x="83" y="98.5">Z39</text>
<text x="182.2" y="98.5">Z39IN</text>
<text x="64.1" y="103.6">Z32IN</text>
<text x="137.8" y="103.6">Z39IN</text>
<text x="182.2" y="103.6">Z40IN</text>
<text x="182.2" y="106.1">Z41IN</text>
<text x="182.2" y="111.2">Z42IN</text>
<text x="9.4" y="126.4">Z33</text>
<text x="64.1" y="131.5">Z33IN</text>
<text x="83" y="126.4">Z40</text>
<text x="137.8" y="131.5">Z40IN</text>
<text x="9.4" y="154.4">Z34</text>
<text x="83" y="154.4">Z41</text>
<text x="64.1" y="159.4">Z34IN</text>
<text x="137.8" y="159.4">Z41IN</text>
<text x="9.4" y="182.3">Z35</text>
<text x="83" y="182.3">Z42</text>
<text x="64.1" y="187.4">Z35IN</text>
<text x="137.8" y="187.4">Z42IN</text>
</g>
<g font-size="2.3">
<text x="28.5" y="15.9">4</text>
<text x="41.2" y="15.9">1</text>
<text x="102.1" y="15.9">4</text>
<text x="114.8" y="15.9">1</text>
<text x="28.5" y="21">3</text>
<text x="41.2" y="21">2</text>
<text x="102.1" y="21">3</text>
<text x="114.8" y="21">2</text>
<text x="28.5" y="47.7">3</text>
<text x="28.5" y="42.6">4</text>
<text x="41.2" y="42.6">1</text>
<text x="41.2" y="47.7">2</text>
<text x="102.1" y="47.7">3</text>
<text x="102.1" y="42.6">4</text>
<text x="114.8" y="42.6">1</text>
<text x="114.8" y="47.7">2</text>
<text x="206.9" y="59.1">3</text>
<text x="206.9" y="64.2">1</text>
<text x="206.9" y="61.7">2</text>
<text x="28.5" y="69.3">4</text>
<text x="41.2" y="69.3">1</text>
<text x="102.1" y="69.3">4</text>
<text x="114.8" y="69.3">1</text>
<text x="206.9" y="71.8">1</text>
<text x="206.9" y="69.3">2</text>
<text x="206.9" y="66.7">3</text>
<text x="28.5" y="74.4">3</text>
<text x="41.2" y="74.4">2</text>
<text x="102.1" y="74.4">3</text>
<text x="114.8" y="74.4">2</text>
<text x="206.9" y="76.9">2</text>
<text x="206.9" y="74.4">3</text>
<text x="206.9" y="79.4">1</text>
<text x="206.9" y="82">3</text>
<text x="206.9" y="87.1">1</text>
<text x="206.9" y="84.5">2</text>
<text x="206.9" y="89.6">3</text>
<text x="206.9" y="94.7">1</text>
<text x="206.9" y="92.1">2</text>
<text x="28.5" y="97.2">4</text>
<text x="41.2" y="97.2">1</text>
<text x="102.1" y="97.2">4</text>
<text x="114.8" y="97.2">1</text>
<text x="206.9" y="99.8">2</text>
<text x="206.9" y="97.2">3</text>
<text x="28.5" y="102.3">3</text>
<text x="41.2" y="102.3">2</text>
<text x="102.1" y="102.3">3</text>
<text x="114.8" y="102.3">2</text>
<text x="206.9" y="102.3">1</text>
<text x="206.9" y="107.4">2</text>
<text x="206.9" y="104.8">3</text>
<text x="206.9" y="109.9">1</text>
<text x="206.9" y="112.5">1</text>
<text x="206.9" y="115">2</text>
<text x="206.9" y="117.5">3</text>
<text x="28.5" y="125.2">4</text>
<text x="41.2" y="125.2">1</text>
<text x="102.1" y="125.2">4</text>
<text x="114.8" y="125.2">1</text>
<text x="28.5" y="130.2">3</text>
<text x="41.2" y="130.2">2</text>
<text x="102.1" y="130.2">3</text>
<text x="114.8" y="130.2">2</text>
<text x="28.5" y="153.1">4</text>
<text x="41.2" y="153.1">1</text>
<text x="102.1" y="153.1">4</text>
<text x="114.8" y="153.1">1</text>
<text x="28.5" y="158.2">3</text>
<text x="41.2" y="158.2">2</text>
<text x="102.1" y="158.2">3</text>
<text x="114.8" y="158.2">2</text>
<text x="28.5" y="181">4</text>
<text x="41.2" y="181">1</text>
<text x="102.1" y="181">4</text>
<text x="114.8" y="181">1</text>
<text x="28.5" y="186.1">3</text>
<text x="41.2" y="186.1">2</text>
<text x="102.1" y="186.1">3</text>
<text x="114.8" y="186.1">2</text>
</g>
<g font-size="1.2" fill="#a00000">
<text x="26" y="2.4">1</text>
<text x="76" y="2.4">2</text>
<text x="126" y="2.4">3</text>
<text x="176" y="2.4">4</text>
<text x="226" y="2.4">5</text>
<text x="1.6" y="26.4">A</text>
<text x="259" y="26.4">A</text>
<text x="1.6" y="76.4">B</text>
<text x="259" y="76.4">B</text>
<text x="1.6" y="126.4">C</text>
<text x="259" y="126.4">C</text>
<text x="1.6" y="176.4">D</text>
<text x="259" y="176.4">D</text>
<text x="26" y="196.3">1</text>
<text x="76" y="196.3">2</text>
<text x="126" y="196.3">3</text>
<text x="176" y="196.3">4</text>
<text x="226" y="196.3">5</text>
</g>
</svg>
